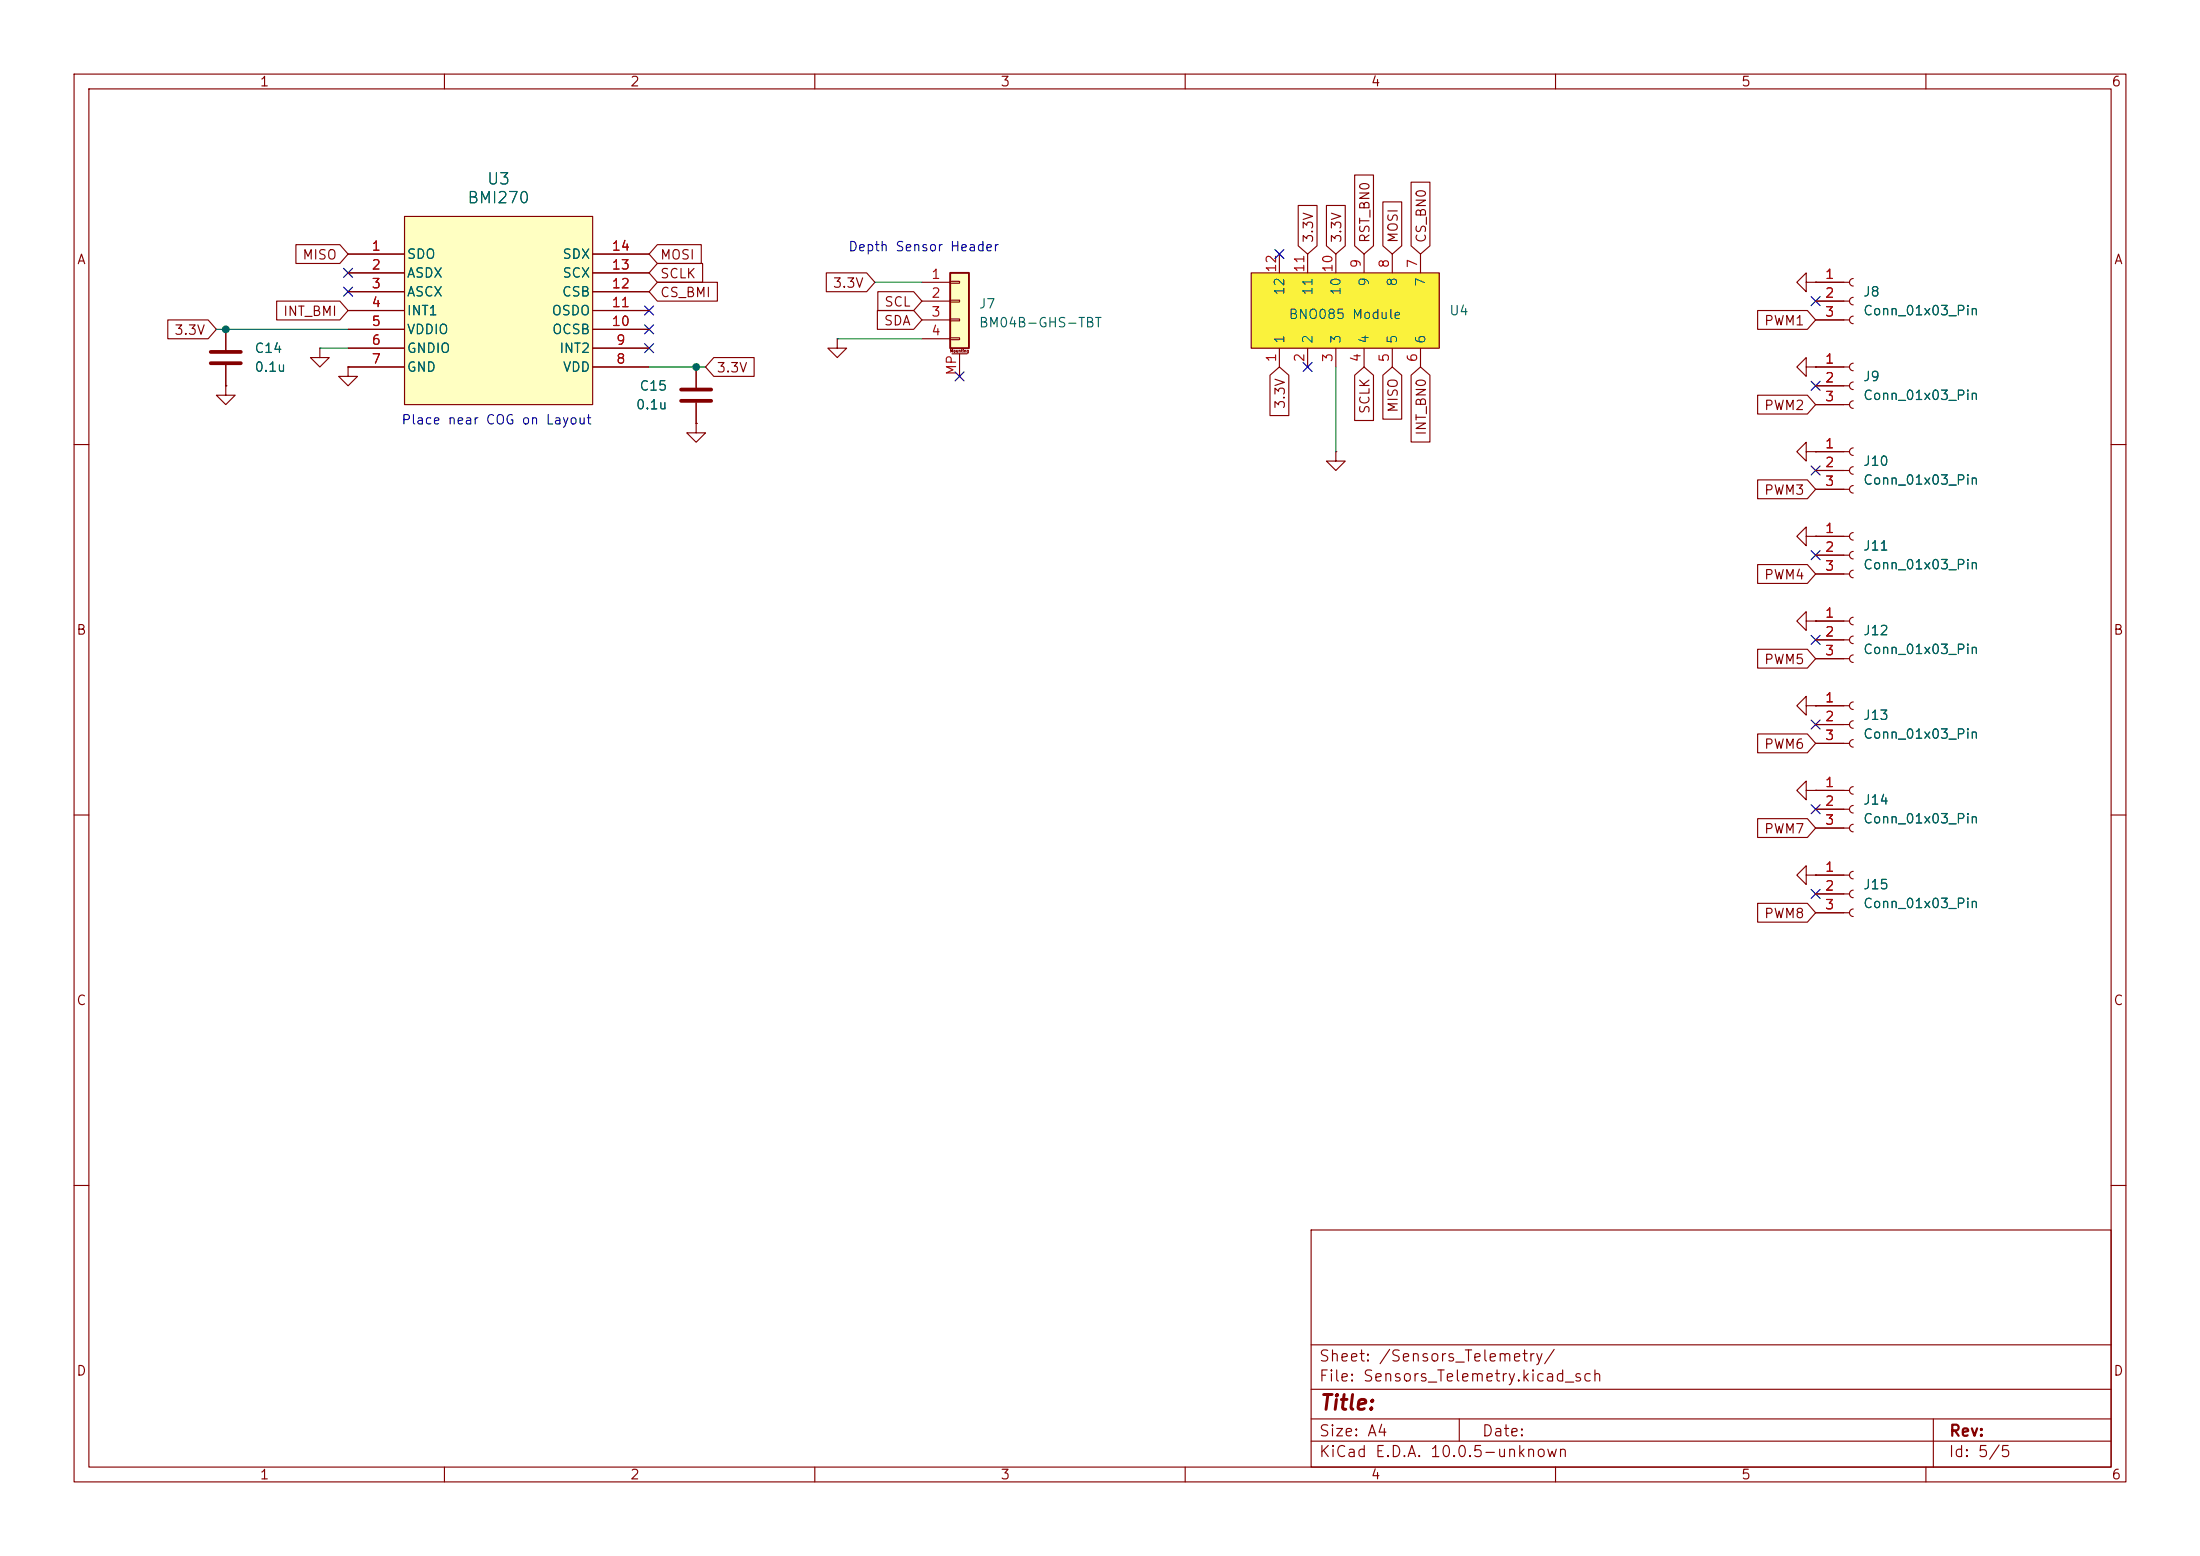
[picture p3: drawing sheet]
<svg xmlns="http://www.w3.org/2000/svg" width="297mm" height="210mm" viewBox="0 0 297 210" stroke-linecap="round" stroke-linejoin="round" font-family="sans-serif">
<g fill="none" stroke="#840000" stroke-width=".15">
<path d="M10 10h277v190h-277zM12 12h273v186h-273zM60 10v2M110 10v2M160 10v2M210 10v2M260 10v2M243.8 38.1v-1.3l-1.2 1.3 1.2 1.3v-1.3h1.3M245.1 38.1h.1M245.1 38.1h4.6M250.2 37.6a.51 .51 0 0 0-.5 .5 .51 .51 0 0 0 .5 .5M47 49.5v1.3h1.3l-1.3 1.3-1.3-1.3h1.3"/>
<path d="M47 49.5h.1M243.8 49.5v-1.2l-1.2 1.2 1.2 1.3v-1.3h1.3M245.1 49.5h.1M245.1 40.6h4.6M245.1 43.2h4.6M245.1 49.5h4.6M245.1 52.1h4.6M245.1 54.6h4.6M250.2 40.1a.51 .51 0 0 0-.5 .5 .51 .51 0 0 0 .5 .5M250.2 42.7a.51 .51 0 0 0-.5 .5 .51 .51 0 0 0 .5 .5M250.2 49a.51 .51 0 0 0-.5 .5 .51 .51 0 0 0 .5 .5M250.2 51.6a.51 .51 0 0 0-.5 .5 .51 .51 0 0 0 .5 .5"/>
<path d="M250.2 54.1a.51 .51 0 0 0-.5 .5 .51 .51 0 0 0 .5 .5M10 60h2M245.1 61h4.6M245.1 63.5h4.6M245.1 66h4.6M250.2 60.5a.51 .51 0 0 0-.5 .5 .51 .51 0 0 0 .5 .5M250.2 63a.51 .51 0 0 0-.5 .5 .51 .51 0 0 0 .5 .5M250.2 65.5a.51 .51 0 0 0-.5 .5 .51 .51 0 0 0 .5 .5M285 60h2M10 110h2M243.8 118.1v-1.3l-1.2 1.3 1.2 1.3v-1.3h1.3M245.1 118.1h.1"/>
<path d="M285 110h2M10 160h2M177 166h108v32h-108zM285 160h2M60 198v2M110 198v2M160 198v2M177 194.5h108M177 191.5h108M177 187.5h108M177 181.5h108M197 191.5v3"/>
<path d="M210 198v2M260 198v2M261 191.5v6.5"/>
</g>
<path d="M54.6 29.2h25.4v25.4h-25.4z" fill="#ffffc2"/>
<g fill="none" stroke="#840000" stroke-width=".15">
<path d="M47 34.3h7.6M47 36.8h7.6M47 39.4h7.6M54.6 29.2h25.4v25.4h-25.4zM80 34.3h7.6M80 36.8h7.6M80 39.4h7.6M47 41.9h7.6M47 44.5h7.6M47 49.5h7.6M47 47h7.6M80 41.9h7.6"/>
<path d="M80 44.5h7.6M80 49.5h7.6M80 47h7.6M243.8 61v-1.3l-1.2 1.3 1.2 1.2v-1.2h1.3M243.8 72.4v-1.3l-1.2 1.3 1.2 1.3v-1.3h1.3M245.1 61h.1M245.1 72.4h.1M245.1 72.4h4.6M245.1 74.9h4.6M245.1 77.5h4.6M250.2 71.9a.51 .51 0 0 0-.5 .5 .51 .51 0 0 0 .5 .5M250.2 74.4a.51 .51 0 0 0-.5 .5 .51 .51 0 0 0 .5 .5"/>
<path d="M250.2 77a.51 .51 0 0 0-.5 .5 .51 .51 0 0 0 .5 .5M243.8 83.8v-1.2l-1.2 1.2 1.2 1.3v-1.3h1.3M243.8 95.3v-1.3l-1.2 1.3 1.2 1.2v-1.2h1.3M245.1 83.8h.1M245.1 95.3h.1M245.1 95.3h4.6M245.1 97.8h4.6M245.1 83.8h4.6M245.1 86.4h4.6M245.1 88.9h4.6M250.2 94.7a.51 .51 0 0 0-.5 .6 .51 .51 0 0 0 .5 .5M250.2 97.3a.51 .51 0 0 0-.5 .5 .51 .51 0 0 0 .5 .5"/>
<path d="M250.2 99.8a.51 .51 0 0 0-.5 .5 .51 .51 0 0 0 .5 .5M250.2 83.3a.51 .51 0 0 0-.5 .5 .51 .51 0 0 0 .5 .5M250.2 85.9a.51 .51 0 0 0-.5 .5 .51 .51 0 0 0 .5 .5M250.2 88.4a.51 .51 0 0 0-.5 .5 .51 .51 0 0 0 .5 .5M243.8 106.7v-1.3l-1.2 1.3 1.2 1.3v-1.3h1.3M245.1 106.7h.1M245.1 106.7h4.6M245.1 109.2h4.6M245.1 111.8h4.6M245.1 100.3h4.6M245.1 118.1h4.6M250.2 106.2a.51 .51 0 0 0-.5 .5 .51 .51 0 0 0 .5 .5"/>
<path d="M250.2 108.7a.51 .51 0 0 0-.5 .5 .51 .51 0 0 0 .5 .5M250.2 111.3a.51 .51 0 0 0-.5 .5 .51 .51 0 0 0 .5 .5M250.2 117.6a.51 .51 0 0 0-.5 .5 .51 .51 0 0 0 .5 .5M245.1 120.7h4.6M245.1 123.2h4.6M250.2 120.1a.51 .51 0 0 0-.5 .6 .51 .51 0 0 0 .5 .5M250.2 122.7a.51 .51 0 0 0-.5 .5 .51 .51 0 0 0 .5 .5"/>
</g>
<path d="M168.9 36.8h25.4v10.2h-25.4z" fill="#faf23c"/>
<g fill="none" stroke="#840000" stroke-width=".15">
<path d="M168.9 36.8h25.4v10.2h-25.4zM172.7 34.3v2.5M176.5 34.3v2.5M180.3 34.3v2.5M184.1 34.3v2.5M188 34.3v2.5M191.8 34.3v2.5M30.5 52.1v1.2h1.2l-1.2 1.3-1.3-1.3h1.3M30.5 52.1h.1M30.5 44.5v2.7M30.5 49.3v2.8M43.2 47v1.3h1.2l-1.2 1.2-1.3-1.2h1.3"/>
<path d="M43.2 47h.1M94 57.2v1.2h1.2l-1.2 1.3-1.3-1.3h1.3M94 57.2h.1M94 49.5v2.8M94 54.4v2.8M172.7 47v2.5M176.5 47v2.5M180.3 47v2.5M184.1 47v2.5M188 47v2.5M191.8 47v2.5"/>
</g>
<path d="M28.4 47.5h4.1M28.4 49h4.1M91.9 52.6h4.1M91.9 54.1h4.1" fill="none" stroke="#840000" stroke-width=".51"/>
<path d="M128.3 36.8h2.5v10.2h-2.5z" fill="#ffffc2"/>
<path d="M128.3 36.8h2.5v10.2h-2.5z" fill="none" stroke="#840000" stroke-width=".25"/>
<g fill="none" stroke="#840000" stroke-width=".15">
<path d="M39.9 33h6l1.1 1.3-1.1 1.3h-6zM47 34.3h7.6M47 36.8h7.6M47 39.4h7.6M80 34.3h7.6M80 36.8h7.6M80 39.4h7.6M88.7 33h6v2.6h-6l-1.1-1.3zM88.7 35.6h6.2v2.5h-6.2l-1.1-1.3zM88.7 38.1h8.1v2.5h-8.1l-1.1-1.2zM111.6 36.8h5.4l1.1 1.3-1.1 1.3h-5.4zM118.5 39.4h4.8l1.2 1.2-1.2 1.3h-4.8z"/>
<path d="M124.5 38.1h3.8M128.3 38h1.2v.2h-1.2zM175.3 27.7h2.5v5.5l-1.3 1.1-1.2-1.1zM179.1 27.7h2.5v5.5l-1.3 1.1-1.2-1.1zM182.9 23.6h2.5v9.6l-1.3 1.1-1.2-1.1zM186.7 27.2h2.5v6l-1.2 1.1-1.3-1.1zM190.5 24.6h2.5v8.6l-1.2 1.1-1.3-1.1zM245.1 38.1h.1M245.1 38.1h3.8M22.7 43.2h5.4l1.1 1.3-1.1 1.2h-5.4zM30.5 52.1h.1M30.5 44.5v2.7"/>
<path d="M30.5 49.3v2.8M37.3 40.6h8.6l1.1 1.3-1.1 1.3h-8.6zM47 49.5h.1M47 49.5h7.6M47 41.9h7.6M47 44.5h7.6M47 47h7.6M80 49.5h7.6M80 41.9h7.6M80 44.5h7.6M80 47h7.6M94 57.2h.1"/>
<path d="M94 49.5v2.8M94 54.4v2.8M96.4 48.3h5.4v2.5h-5.4l-1.2-1.3zM113 45.7v1.3h1.3l-1.3 1.3-1.2-1.3h1.2M113 45.7h.1M118.4 41.9h4.9l1.2 1.3-1.2 1.3h-4.9zM124.5 40.6h3.8M124.5 43.2h3.8M124.5 45.7h3.8M128.3 40.5h1.2v.3h-1.2zM128.3 43.1h1.2v.2h-1.2zM128.3 45.6h1.2v.2h-1.2z"/>
<path d="M128.5 47.8h2.1M129.5 47.8v3M171.4 50.6l1.3-1.1 1.3 1.1v5.5h-2.6zM182.9 50.6l1.2-1.1 1.3 1.1v6.2h-2.5zM186.7 50.6l1.3-1.1 1.2 1.1v6h-2.5zM190.5 50.6l1.3-1.1 1.2 1.1v9.1h-2.5zM237.3 41.9h6.7l1.1 1.3-1.1 1.3h-6.7zM237.3 53.3h6.7l1.1 1.3-1.1 1.3h-6.7zM245.1 49.5h.1M245.1 40.6h3.8M245.1 43.2h3.8M245.1 49.5h3.8"/>
<path d="M245.1 52.1h3.8M245.1 54.6h3.8M180.3 61v1.2h1.3l-1.3 1.3-1.2-1.3h1.2M180.3 61h.1M237.3 64.8h6.7l1.1 1.2-1.1 1.3h-6.7zM237.3 76.2h6.7l1.1 1.3-1.1 1.2h-6.7zM245.1 61h.1M245.1 72.4h.1M245.1 61h3.8M245.1 63.5h3.8M245.1 66h3.8M245.1 72.4h3.8"/>
<path d="M245.1 74.9h3.8M245.1 77.5h3.8M237.3 87.6h6.7l1.1 1.3-1.1 1.3h-6.7zM237.3 99.1h6.7l1.1 1.2-1.1 1.3h-6.7zM245.1 83.8h.1M245.1 95.3h.1M245.1 95.3h3.8M245.1 97.8h3.8M245.1 83.8h3.8M245.1 86.4h3.8M245.1 88.9h3.8M237.3 110.5h6.7l1.1 1.3-1.1 1.2h-6.7z"/>
<path d="M245.1 106.7h.1M245.1 118.1h.1M245.1 100.3h3.8M245.1 118.1h3.8M245.1 106.7h3.8M245.1 109.2h3.8M245.1 111.8h3.8M237.3 121.9h6.7l1.1 1.3-1.1 1.3h-6.7zM245.1 120.7h3.8M245.1 123.2h3.8"/>
</g>
<path d="M118.1 38.1h6.4M29.2 44.5h17.8M43.2 47h3.8M87.6 49.5h7.6M113 45.7h11.5M180.3 49.5v11.5" fill="none" stroke="#009600" stroke-width=".15"/>
<g fill="none" stroke="#000084" stroke-width=".15">
<path d="M46.4 36.2l1.2 1.2M46.4 38.8l1.2 1.2M47.6 36.2l-1.2 1.2M47.6 38.8l-1.2 1.2M172.1 33.7l1.2 1.2M173.3 33.7l-1.2 1.2M87 46.4l1.2 1.2M87 41.3l1.2 1.2M87 43.8l1.2 1.3M88.2 46.4l-1.2 1.2M88.2 41.3l-1.2 1.2M88.2 43.8l-1.2 1.3"/>
<path d="M128.9 50.2l1.2 1.2M130.1 50.2l-1.2 1.2M175.9 48.9l1.2 1.2M177.1 48.9l-1.2 1.2M244.5 40l1.2 1.2M244.5 51.5l1.2 1.2M245.7 40l-1.2 1.2M245.7 51.5l-1.2 1.2M244.5 62.9l1.2 1.2M244.5 74.3l1.2 1.2M245.7 62.9l-1.2 1.2M245.7 74.3l-1.2 1.2"/>
<path d="M244.5 85.8l1.2 1.2M244.5 97.2l1.2 1.2M245.7 85.8l-1.2 1.2M245.7 97.2l-1.2 1.2M244.5 108.6l1.2 1.2M245.7 108.6l-1.2 1.2M244.5 120l1.2 1.3M245.7 120l-1.2 1.3"/>
</g>
<g fill="#009600" stroke="#009600" stroke-width=".14">
<circle cx="94" cy="49.5" r=".46"/>
<circle cx="30.5" cy="44.5" r=".46"/>
</g>
<text font-size="2" fill="#840000" x="178" y="190.8">Title:</text>
<g font-size="1.5" fill="#006464">
<text x="63" y="27.8">BMI270</text>
<text x="65.6" y="25.3">U3</text>
</g>
<g font-size="1.5" fill="#840000">
<text x="178" y="184.1">Sheet: /Sensors_Telemetry/</text>
<text x="178" y="186.8">File: Sensors_Telemetry.kicad_sch</text>
<text x="178" y="197">KiCad E.D.A. 10.0.5-unknown</text>
<text x="178" y="194.2">Size: A4</text>
<text x="200" y="194.2">Date:</text>
<text x="263" y="197">Id: 5/5</text>
<text x="263" y="194.2">Rev:</text>
</g>
<g font-size="1.3" fill="#840000">
<text x="35" y="12">1</text>
<text x="85" y="12">2</text>
<text x="135" y="12">3</text>
<text x="185" y="12">4</text>
<text x="235" y="12">5</text>
<text x="285" y="12">6</text>
<text x="10.3" y="36">A</text>
<text x="40.7" y="35.3">MISO</text>
<text x="89" y="35.3">MOSI</text>
<text x="177.6" y="32.9" transform="rotate(-90 177.6 32.9)">3.3V</text>
<text x="181.4" y="32.9" transform="rotate(-90 181.4 32.9)">3.3V</text>
<text x="185.2" y="32.9" transform="rotate(-90 185.2 32.9)">RST_BN0</text>
<text x="189" y="32.9" transform="rotate(-90 189 32.9)">MOSI</text>
<text x="192.8" y="32.9" transform="rotate(-90 192.8 32.9)">CS_BN0</text>
<text x="285.3" y="36">A</text>
<text x="89" y="37.9">SCLK</text>
<text x="89" y="40.4">CS_BMI</text>
<text x="112.3" y="39.2">3.3V</text>
<text x="119.3" y="41.7">SCL</text>
<text x="23.4" y="45.5">3.3V</text>
<text x="38.1" y="43">INT_BMI</text>
<text x="119.2" y="44.2">SDA</text>
<text x="238.1" y="44.2">PWM1</text>
<text x="96.7" y="50.6">3.3V</text>
<text x="173.8" y="55.3" transform="rotate(-90 173.8 55.3)">3.3V</text>
<text x="185.2" y="56" transform="rotate(-90 185.2 56)">SCLK</text>
<text x="189" y="55.8" transform="rotate(-90 189 55.8)">MISO</text>
<text x="192.8" y="58.9" transform="rotate(-90 192.8 58.9)">INT_BN0</text>
<text x="238.1" y="55.7">PWM2</text>
<text x="238.1" y="67.1">PWM3</text>
<text x="238.1" y="78.5">PWM4</text>
<text x="10.2" y="86">B</text>
<text x="238.1" y="90">PWM5</text>
<text x="285.2" y="86">B</text>
<text x="238.1" y="101.4">PWM6</text>
<text x="238.1" y="112.8">PWM7</text>
<text x="238.1" y="124.2">PWM8</text>
<text x="10.2" y="136">C</text>
<text x="285.2" y="136">C</text>
<text x="10.2" y="186">D</text>
<text x="285.2" y="186">D</text>
<text x="35" y="200">1</text>
<text x="85" y="200">2</text>
<text x="135" y="200">3</text>
<text x="185" y="200">4</text>
<text x="235" y="200">5</text>
<text x="285" y="200">6</text>
</g>
<g font-size="1.3" fill="#a90000">
<text x="50.1" y="34.2">1</text>
<text x="82.5" y="34.2">14</text>
<text x="50.1" y="36.7">2</text>
<text x="50.1" y="39.2">3</text>
<text x="50.1" y="41.8">4</text>
<text x="82.5" y="41.8">11</text>
<text x="82.5" y="39.2">12</text>
<text x="82.5" y="36.7">13</text>
<text x="125.6" y="38">1</text>
<text x="125.6" y="40.5">2</text>
<text x="172.6" y="36.9" transform="rotate(-90 172.6 36.9)">12</text>
<text x="176.4" y="36.9" transform="rotate(-90 176.4 36.9)">11</text>
<text x="180.2" y="36.9" transform="rotate(-90 180.2 36.9)">10</text>
<text x="184" y="36.3" transform="rotate(-90 184 36.3)">9</text>
<text x="187.8" y="36.3" transform="rotate(-90 187.8 36.3)">8</text>
<text x="191.6" y="36.3" transform="rotate(-90 191.6 36.3)">7</text>
<text x="246.3" y="38">1</text>
<text x="246.3" y="40.5">2</text>
<text x="50.1" y="44.3">5</text>
<text x="50.1" y="46.9">6</text>
<text x="82.5" y="44.3">10</text>
<text x="83.1" y="46.9">9</text>
<text x="125.6" y="43">3</text>
<text x="125.6" y="45.6">4</text>
<text x="246.3" y="43">3</text>
<text x="50.1" y="49.4">7</text>
<text x="83.1" y="49.4">8</text>
<text x="129.4" y="50.8" transform="rotate(-90 129.4 50.8)">MP</text>
<text x="172.6" y="49" transform="rotate(-90 172.6 49)">1</text>
<text x="176.4" y="49" transform="rotate(-90 176.4 49)">2</text>
<text x="180.2" y="49" transform="rotate(-90 180.2 49)">3</text>
<text x="184" y="49" transform="rotate(-90 184 49)">4</text>
<text x="187.8" y="49" transform="rotate(-90 187.8 49)">5</text>
<text x="191.6" y="49" transform="rotate(-90 191.6 49)">6</text>
<text x="246.3" y="49.4">1</text>
<text x="246.3" y="51.9">2</text>
<text x="246.3" y="54.5">3</text>
<text x="246.3" y="60.8">1</text>
<text x="246.3" y="63.4">2</text>
<text x="246.3" y="65.9">3</text>
<text x="246.3" y="72.3">1</text>
<text x="246.3" y="74.8">2</text>
<text x="246.3" y="77.3">3</text>
<text x="246.3" y="83.7">1</text>
<text x="246.3" y="86.2">2</text>
<text x="246.3" y="88.8">3</text>
<text x="246.3" y="95.1">1</text>
<text x="246.3" y="97.7">2</text>
<text x="246.3" y="100.2">3</text>
<text x="246.3" y="106.5">1</text>
<text x="246.3" y="109.1">2</text>
<text x="246.3" y="111.6">3</text>
<text x="246.3" y="118">1</text>
<text x="246.3" y="120.5">2</text>
<text x="246.3" y="123.1">3</text>
</g>
<g font-size="1.3" fill="#006464">
<text x="54.8" y="35.3">SDO</text>
<text x="75.8" y="35.3">SDX</text>
<text x="54.8" y="37.8">ASDX</text>
<text x="54.8" y="40.3">ASCX</text>
<text x="75.8" y="40.3">CSB</text>
<text x="75.8" y="37.8">SCX</text>
<text x="132.1" y="42">J7</text>
<text x="173.7" y="40" transform="rotate(-90 173.7 40)">12</text>
<text x="177.5" y="40" transform="rotate(-90 177.5 40)">11</text>
<text x="181.3" y="40" transform="rotate(-90 181.3 40)">10</text>
<text x="185.1" y="38.8" transform="rotate(-90 185.1 38.8)">9</text>
<text x="188.9" y="38.8" transform="rotate(-90 188.9 38.8)">8</text>
<text x="192.7" y="38.8" transform="rotate(-90 192.7 38.8)">7</text>
<text x="251.4" y="40.3">J8</text>
<text x="34.3" y="48">C14</text>
<text x="54.8" y="42.9">INT1</text>
<text x="54.8" y="45.4">VDDIO</text>
<text x="54.8" y="48">GNDIO</text>
<text x="74.4" y="42.9">OSDO</text>
<text x="74.4" y="45.4">OCSB</text>
<text x="75.4" y="48">INT2</text>
<text x="132.1" y="44.5">BM04B-GHS-TBT</text>
<text x="173.7" y="46.5" transform="rotate(-90 173.7 46.5)">1</text>
<text x="173.9" y="43.4">BNO085 Module</text>
<text x="177.5" y="46.5" transform="rotate(-90 177.5 46.5)">2</text>
<text x="181.3" y="46.5" transform="rotate(-90 181.3 46.5)">3</text>
<text x="185.1" y="46.5" transform="rotate(-90 185.1 46.5)">4</text>
<text x="188.9" y="46.5" transform="rotate(-90 188.9 46.5)">5</text>
<text x="192.7" y="46.5" transform="rotate(-90 192.7 46.5)">6</text>
<text x="195.6" y="42.9">U4</text>
<text x="251.4" y="42.9">Conn_01x03_Pin</text>
<text x="34.3" y="50.5">0.1u</text>
<text x="54.8" y="50.5">GND</text>
<text x="75.9" y="50.5">VDD</text>
<text x="86.2" y="53">C15</text>
<text x="251.4" y="51.8">J9</text>
<text x="85.8" y="55.6">0.1u</text>
<text x="251.4" y="54.3">Conn_01x03_Pin</text>
<text x="251.4" y="63.2">J10</text>
<text x="251.4" y="65.7">Conn_01x03_Pin</text>
<text x="251.4" y="74.6">J11</text>
<text x="251.4" y="77.2">Conn_01x03_Pin</text>
<text x="251.4" y="86.1">J12</text>
<text x="251.4" y="88.6">Conn_01x03_Pin</text>
<text x="251.4" y="97.5">J13</text>
<text x="251.4" y="100">Conn_01x03_Pin</text>
<text x="251.4" y="108.9">J14</text>
<text x="251.4" y="111.5">Conn_01x03_Pin</text>
<text x="251.4" y="120.3">J15</text>
<text x="251.4" y="122.9">Conn_01x03_Pin</text>
</g>
<g font-size="1.3" fill="#0000c2">
<text x="114.4" y="34.2">Depth Sensor Header</text>
<text x="54.1" y="57.6">Place near COG on Layout</text>
</g>
<text font-size=".4" fill="#840000" x="128.2" y="47.7">Mounting</text>
</svg>
